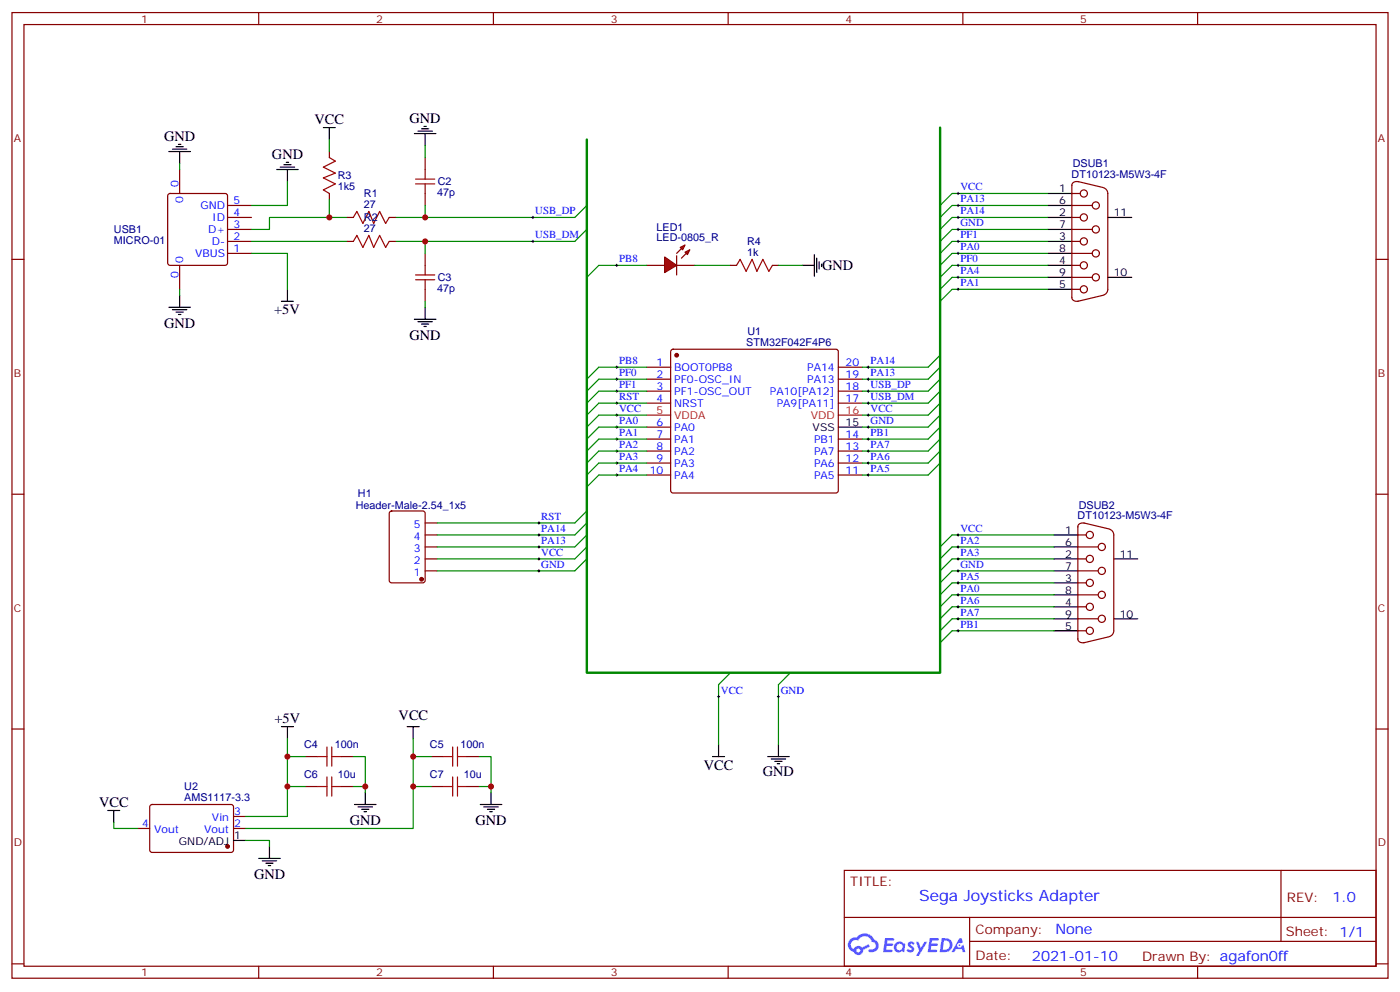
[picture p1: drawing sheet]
<svg xmlns="http://www.w3.org/2000/svg" width="412mm" height="292mm" viewBox="0 0 412 292" stroke-linecap="round" stroke-linejoin="round" font-family="sans-serif">
<g fill="none" stroke="#870000" stroke-width=".35">
<path d="M3.5 3.7h405.4v284.3h-405.4zM7.1 7.2h398.2v277.3h-398.2zM76.2 3.7v3.5M145.3 3.7v3.5M214.5 3.7v3.5M283.6 3.7v3.5M352.8 3.7v3.5M3.5 76.4h3.6M405.3 76.4h3.6M3.5 145.5h3.6M405.3 145.5h3.6M3.5 214.7h3.6"/>
<path d="M405.3 214.7h3.6M248.7 256.3h156.6v28.2h-156.6zM377.3 256.3v20.9M248.7 270.1h156.5M285.6 277.2h119.6M285.6 270.1v14.2M3.5 283.8h3.6M76.2 284.5v3.5M145.3 284.5v3.5M214.5 284.5v3.5M283.6 284.5v3.5M352.8 284.5v3.5"/>
<path d="M405.3 283.8h3.6"/>
</g>
<g fill="#5487ff">
<path d="M267.7 277.5a1.22 1.22 0 0 1 1.7 .2l-.4 .6a.47 .47 0 0 0-.3-.4 .47 .47 0 0 0-.5 .2l.1 .2a1.14 1.14 0 0 1 .8 1.8 1.14 1.14 0 0 1-1.9 0l-.2-.2 .5-.6 .7 .5a.29 .29 0 0 0 .3-.3 .29 .29 0 0 0-.2-.3 1.04 1.04 0 0 1-.6-1.7z"/>
<path d="M260.7 276.2h2.4l.3 .2-.2 .5-1.8 .1-.1 .8h1.5l.3 .4-.3 .4h-1.6l-.2 1.1h1.7l.2 .3-.2 .3-2.6 .1z"/>
<path d="M273.8 276.2h2.4l.3 .2-.1 .5-1.8 .1-.2 .8h1.6l.3 .4-.4 .4-1.6-.1-.1 1.1 1.7 .1 .2 .3-.2 .3-2.6 .1z"/>
<path d="M282.6 276.2h.7l.3 1.3-.6 .3a.69 .69 0 0 0-1 .3 .69 .69 0 0 0 .4 .9 .69 .69 0 0 0 .9-.6l.5-.2 .6 2.2h-.8l-.2-.9h-1.8l-.5 .9h-.8z"/>
<path d="M269.8 277.3h.8l.6 1.8 1.1-1.8h.9l-2.6 4.2h-.8l.9-1.5z"/>
<path d="M277.4 276.2l-.6 4.2h1.3a2.11 2.11 0 0 0 2.5-2.1 2.11 2.11 0 0 0-2.5-2.1zM278.1 277a1.39 1.39 0 0 1 1.7 1.4 1.39 1.39 0 0 1-1.8 1.2h-.3z"/>
<path d="M263.7 277.8a1.54 1.54 0 0 0-.1 2.2 1.54 1.54 0 0 0 2.2 .1l.6 .3 .3-2.3-.2-.3h-.4a1.49 1.49 0 0 0-2.4 0zM264 278.8a.94 .94 0 0 1 1.8 0 .94 .94 0 0 1-1.8 0z"/>
<path d="M250.4 276.6a2.18 2.18 0 0 0 1.1 3.7 1.44 1.44 0 0 0 1.6 .9 1.44 1.44 0 0 0 1.2-1.4l2-1.1-.5-.7-1.9 1a1.47 1.47 0 0 0-2.4 .4 1.39 1.39 0 0 1-.7-1.9 1.39 1.39 0 0 1 2-.5 2.12 2.12 0 0 1 2.2-1.3 2.12 2.12 0 0 1 1.9 1.7 1.14 1.14 0 0 1 1.1 1.4 1.14 1.14 0 0 1-1.7 .7 .43 .43 0 0 0-.5 .4 .43 .43 0 0 0 .4 .5 1.98 1.98 0 0 0 2.5-1.2 1.98 1.98 0 0 0-1.2-2.6 3.1 3.1 0 0 0-5.3-.6l-.9 .1zM252.3 279.9a.55 .55 0 0 1 1.1 0 .55 .55 0 0 1-1.1 0z"/>
<circle cx="282.6" cy="278.3" r=".26"/>
</g>
<g fill="none" stroke="#870000" stroke-width=".35">
<path d="M49.6 57.2l.5-.2h16.2l.5 .2 .2 .5v19.7l-.2 .5-.5 .2h-16.2l-.5-.2-.2-.5v-19.7zM52.9 49.9v7.1M97 44.6v1.8M97 57v1.7M125.2 46.4v3.5M125.2 57v3.5M315.7 57h2.5M315.7 54.5v33.2M317.5 53.4l7.4 1.8M317.7 53.5a1.31 1.31 0 0 0-2 1.1M325 55.3a1.77 1.77 0 0 1 1.3 1.7v28.2a1.77 1.77 0 0 1-1.3 1.7M52.9 78.1v7.1"/>
<path d="M67 74.6h7.1M67 71.1h7.1M67 67.6h7.1M67 64h7.1M67 60.5h7.1M125.2 74.6v3.5M315.7 74.6h6M315.7 71.1h2.5M315.7 67.6h6M315.7 64h2.5M315.7 60.5h6M315.7 78.1h2.5"/>
<path d="M125.2 85.2v3.5M315.7 85.2h2.5M315.7 81.7h6M315.7 87.5a1.41 1.41 0 0 0 2 1.1M324.9 87l-7.4 1.7M190.5 108.1h7.1M190.5 111.7h7.1M190.5 115.2h7.1M190.5 118.7h7.1M197.8 103l.5-.2h47.9l.5 .2 .2 .5v41l-.2 .5-.5 .2h-47.9l-.5-.3-.2-.4v-41zM246.9 108.1h7.1M246.9 111.7h7.1"/>
<path d="M246.9 115.2h7.1M246.9 118.7h7.1M190.5 125.8h7.1M190.5 129.3h7.1M190.5 132.8h7.1M190.5 136.3h7.1M190.5 139.9h7.1M246.9 129.3h7.1M246.9 132.8h7.1M246.9 136.3h7.1M246.9 139.9h7.1M317.5 157.5h2.5"/>
<path d="M317.5 155v33.2M319.3 154l7.4 1.8M319.4 154.1a1.31 1.31 0 0 0-1.9 1.1M326.8 155.8a1.77 1.77 0 0 1 1.3 1.7v28.2a1.77 1.77 0 0 1-1.3 1.7M317.5 164.6h2.5M317.5 171.6h2.5M317.5 161h6M317.5 178.7h2.5M317.5 168.1h6M317.5 175.2h6M317.5 185.7h2.5M317.5 182.2h6"/>
<path d="M317.5 188.1a1.41 1.41 0 0 0 1.9 1.1M326.7 187.5l-7.4 1.8M44.3 237.1l.5-.2h23.6l.4 .7-.1 13-.6 .4-23.6-.1-.4-.6v-12.7zM90 222.8h3.5M90 231.6h3.5M100.5 222.8h3.6M100.5 231.6h3.6M127 222.8h3.5M127 231.6h3.5M137.6 222.8h3.5M137.6 231.6h3.5M40.6 243.9h3.5"/>
<path d="M68.8 243.9h3.5M68.8 240.4h3.5"/>
<circle cx="319.3" cy="57" r="1.06"/>
<circle cx="319.3" cy="71.1" r="1.06"/>
<circle cx="319.3" cy="78.1" r="1.06"/>
<circle cx="319.3" cy="64" r="1.06"/>
<circle cx="322.8" cy="60.5" r="1.06"/>
<circle cx="322.8" cy="74.6" r="1.06"/>
<circle cx="322.8" cy="67.6" r="1.06"/>
<circle cx="319.3" cy="85.2" r="1.06"/>
<circle cx="322.8" cy="81.7" r="1.06"/>
<circle cx="321" cy="157.5" r="1.06"/>
<circle cx="321" cy="178.7" r="1.06"/>
<circle cx="321" cy="164.6" r="1.06"/>
<circle cx="321" cy="171.6" r="1.06"/>
<circle cx="324.6" cy="161" r="1.06"/>
<circle cx="324.6" cy="175.2" r="1.06"/>
<circle cx="324.6" cy="168.1" r="1.06"/>
<circle cx="321" cy="185.7" r="1.06"/>
<circle cx="324.6" cy="182.2" r="1.06"/>
</g>
<path d="M190.5 122.2h7.1M246.9 122.2h7.1" fill="none" stroke="#f00" stroke-width=".35"/>
<g fill="none" stroke="#000" stroke-width=".35">
<path d="M95.2 37.6h3.6M97 37.6v3.5M122.1 39.3h6.3M123.1 38.6h4.3M124.2 37.9h2.1M124.9 37.2h.7M125.2 39.3v3.6M81.5 49.9h6.3M82.5 49.2h4.3M83.6 48.5h2.1M84.3 47.8h.7M84.7 49.9v3.5"/>
<path d="M308.7 57h7M308.7 64h7M308.7 71.1h7M308.7 78.1h7M308.7 60.5h7M308.7 67.6h7M308.7 74.6h7M326.3 64h7.1M82.9 88.7h3.5M84.7 85.2v3.5M122.1 94h6.3M123.1 94.7h4.3"/>
<path d="M124.2 95.4h2.1M124.9 96.1h.7M125.2 90.5v3.5M308.7 85.2h7M308.7 81.7h7M326.3 81.7h7.1M246.9 125.8h7.1M310.4 157.5h7.1M310.4 164.6h7.1M310.4 171.6h7.1M310.4 178.7h7.1M310.4 161h7.1"/>
<path d="M310.4 168.1h7.1M310.4 175.2h7.1M328.1 164.6h7M310.4 185.7h7.1M310.4 182.2h7.1M328.1 182.2h7M82.9 214h3.5M84.7 214v3.5M119.9 214h3.6M121.7 214v3.5M211.7 219.3v3.5M229.3 219.3v3.5"/>
<path d="M31.7 238.7h3.6M33.5 238.7v3.5M104.4 236.9h6.4M105.5 237.6h4.2M106.5 238.3h2.2M107.2 239h.7M107.6 233.4v3.5M141.5 236.9h6.3M142.5 237.6h4.3M143.6 238.3h2.1M144.3 239h.7M144.6 233.4v3.5"/>
<path d="M209.9 222.8h3.5M226.1 222.8h6.4M227.2 223.5h4.2M228.2 224.2h2.2M229 224.9h.7M68.8 247.5h3.5M76.2 252.8h6.3M77.3 253.5h4.2M78.3 254.2h2.1M79 254.9h.7M79.4 249.2v3.6"/>
</g>
<g fill="#870000" stroke="#870000" stroke-width=".35">
<circle cx="199.3" cy="104.6" r=".53"/>
<circle cx="67" cy="249.2" r=".53"/>
</g>
<path d="M276.9 37.6v160.5h-104v-157" fill="none" stroke="#008700" stroke-width=".71"/>
<g fill="none" stroke="#008700" stroke-width=".35">
<path d="M84.7 53.4v7.1h-10.6M97 41.1v3.5M97 58.7v5.3M125.2 42.9v3.5M308.7 57h-28.2l-3.6 3.5M74.1 74.6h10.6v10.6M74.1 71.1h28.2M102.3 64h-22.9v3.6h-5.3M125.2 60.5v3.5M125.2 71.1v3.5M172.9 67.6l-3.6 3.5h-52.9M172.9 60.5l-3.6 3.5h-52.9"/>
<path d="M308.7 71.1h-28.2l-3.6 3.5M308.7 64h-28.2l-3.6 3.6M308.7 60.5h-28.2l-3.6 3.5M308.7 67.6h-28.2l-3.6 3.5M308.7 74.6h-28.2l-3.6 3.5M308.7 78.1h-28.2l-3.6 3.6M125.2 88.7v1.8M308.7 81.7h-28.2l-3.6 3.5M308.7 85.2h-28.2l-3.6 3.5M190.5 108.1h-14.1l-3.5 3.6M190.5 111.7h-14.1l-3.5 3.5M190.5 115.2h-14.1l-3.5 3.5"/>
<path d="M190.5 118.7h-14.1l-3.5 3.5M276.9 104.6l-3.5 3.5h-19.4M276.9 108.1l-3.5 3.6h-19.4M276.9 111.7l-3.5 3.5h-19.4M276.9 115.2l-3.5 3.5h-19.4M276.9 118.7l-3.5 3.5h-19.4M190.5 122.2h-14.1l-3.5 3.6M190.5 125.8h-14.1l-3.5 3.5M190.5 129.3h-14.1l-3.5 3.5M190.5 132.8h-14.1l-3.5 3.5M190.5 136.3h-14.1l-3.5 3.6M190.5 139.9h-14.1l-3.5 3.5"/>
<path d="M276.9 122.2l-3.5 3.6h-19.4M276.9 125.8l-3.5 3.5h-19.4M276.9 129.3l-3.5 3.5h-19.4M276.9 132.8l-3.5 3.5h-19.4M276.9 136.3l-3.5 3.6h-19.4M310.4 157.5h-29.9l-3.6 3.5M310.4 161h-29.9l-3.6 3.6M310.4 164.6h-29.9l-3.6 3.5M310.4 168.1h-29.9l-3.6 3.5M310.4 171.6h-29.9l-3.6 3.6M310.4 175.2h-29.9l-3.6 3.5M310.4 178.7h-29.9l-3.6 3.5"/>
<path d="M215.2 198.1l-3.5 3.5v17.7M232.8 198.1l-3.5 3.5v17.7M310.4 182.2h-29.9l-3.6 3.5M310.4 185.7h-29.9l-3.6 3.6M84.7 217.5v22.9h-12.4M121.7 217.5v26.4h-49.4M84.7 222.8h5.3M84.7 231.6h5.3M104.1 222.8h3.5v10.6M104.1 231.6h3.5M121.7 222.8h5.3M121.7 231.6h5.3"/>
<path d="M141.1 222.8h3.5v10.6M141.1 231.6h3.5M33.5 242.2v1.7h7.1M72.3 247.5h7.1v1.7"/>
</g>
<g fill="none" stroke="#000" stroke-width=".29">
<path d="M281.9 57h.7M282.2 56.6v.7M156.6 64h.7M156.6 71.1h.7M157 63.7v.7M157 70.7v.7M281.9 67.6h.7M281.9 74.6h.7M282.2 67.2v.7M282.2 74.3v.7M181.3 108.1h.7M181.3 111.7h.7"/>
<path d="M181.3 115.2h.7M181.3 118.7h.7M181.7 107.8v.7M181.7 111.3v.7M181.7 114.8v.7M181.7 118.4v.7M255.4 108.1h.7M255.4 111.7h.7M255.4 115.2h.7M255.4 118.7h.7M255.8 107.8v.7M255.8 111.3v.7"/>
<path d="M255.8 114.8v.7M255.8 118.4v.7M181.3 125.8h.7M181.3 129.3h.7M181.3 132.8h.7M181.3 136.3h.7M181.3 139.9h.7M181.3 122.2h.7M181.7 121.9v.7M181.7 125.4v.7M181.7 128.9v.7M181.7 132.5v.7"/>
<path d="M181.7 136v.7M181.7 139.5v.7M255.4 125.8h.7M255.4 129.3h.7M255.4 132.8h.7M255.4 136.3h.7M255.4 139.9h.7M255.4 122.2h.7M255.8 121.9v.7M255.8 125.4v.7M255.8 128.9v.7M255.8 132.5v.7"/>
<path d="M255.8 136v.7M255.8 139.5v.7M281.9 157.5h.7M282.2 157.2v.7M281.9 168.1h.7M281.9 175.2h.7M282.2 167.7v.8M282.2 174.8v.7M211.3 205.1h.7M211.7 204.8v.7M229 205.1h.7M229.3 204.8v.7"/>
</g>
<g fill="none" stroke="#a10000" stroke-width=".35">
<path d="M97 46.4l1.8 1-3.6 1.8 3.6 1.8-3.6 1.4 3.6 1.8-3.6 1.7 1.8 1.1M122.4 54.2h5.7M122.4 52.7h5.7M125.2 49.9v2.8M125.2 54.2v2.8M125.2 78.1v2.9M122.4 82.4h5.7M122.4 81h5.7M125.2 82.4v2.8M96.3 220v5.6M97.7 220v5.6M133.3 220v5.6"/>
<path d="M134.8 220v5.6M93.5 222.8h2.8M93.5 231.6h2.8M96.3 228.8v5.6M97.7 222.8h2.8M97.7 228.8v5.6M97.7 231.6h2.8M130.5 222.8h2.8M130.5 231.6h2.8M133.3 228.8v5.6M134.8 222.8h2.8M134.8 228.8v5.6"/>
<path d="M134.8 231.6h2.8"/>
</g>
<g fill="#f00" stroke="#870000" stroke-width=".35">
<path d="M195.8 75.7l3.5 2.4-3.5 2.2z"/>
<path d="M199.3 75.3v5.7z"/>
</g>
<g fill="#870000" stroke="#870000" stroke-width=".35">
<path d="M199.3 74.6l1.4-1.4z"/>
<path d="M200.7 76l1.4-1.4z"/>
</g>
<g fill="#f00" stroke="#870000" stroke-width=".35">
<path d="M200.4 72.8l1.4-.7-.7 1.5z"/>
<path d="M201.8 74.3l1.4-.7-.7 1.4z"/>
</g>
<g fill="none" stroke="#870000" stroke-width=".35">
<path d="M102.3 64h1.8M102.3 71.1h1.8M114.7 64h1.7M114.7 71.1h1.7M190.5 78.1h5.3M199.3 78.1h5.3M215.2 78.1h1.8M227.5 78.1h1.8M114.9 150.7l.5-.2h9.1l.7 .4v20l-.4 .7h-9.4l-.7-.4v-20zM125.2 157.5h3.6M125.2 154h3.6M125.2 168.1h3.6"/>
<path d="M125.2 164.6h3.6M125.2 161h3.6"/>
</g>
<path d="M52.9 48.2v1.7M190.5 78.1h-14.1l-3.5 3.6M204.6 78.1h10.6M229.3 78.1h7.1M52.9 85.2v1.8M172.9 150.5l-3.6 3.5h-40.5M172.9 154l-3.6 3.5h-40.5M172.9 157.5l-3.6 3.5h-40.5M172.9 161l-3.6 3.6h-40.5M172.9 164.6l-3.6 3.5h-40.5" fill="none" stroke="#008700" stroke-width=".35"/>
<path d="M104.1 64l1-1.7 1.8 3.5 1.8-3.5 1.4 3.5 1.7-3.5 1.8 3.5 1.1-1.8M104.1 71.1l1-1.8 1.8 3.5 1.8-3.5 1.4 3.5 1.7-3.5 1.8 3.5 1.1-1.7M217 78.1l1-1.7 1.8 3.5 1.7-3.5 1.5 3.5 1.7-3.5 1.8 3.5 1-1.8" fill="none" stroke="#a10000" stroke-width=".35"/>
<g fill="none" stroke="#000" stroke-width=".35">
<path d="M49.7 44.6h6.4M50.8 43.9h4.2M51.9 43.2h2.1M52.6 42.5h.7M52.9 44.6v3.6M236.4 78.1h3.5M239.9 75v6.3M240.6 76v4.3M241.3 77.1v2.1M242 77.8v.7M49.7 90.5h6.4M50.8 91.2h4.2"/>
<path d="M51.9 91.9h2.1M52.6 92.6h.7M52.9 87v3.5"/>
</g>
<circle cx="124.2" cy="170.6" r=".53" fill="#870000" stroke="#870000" stroke-width=".35"/>
<g fill="none" stroke="#000" stroke-width=".29">
<path d="M181.3 78.1h.7M181.7 77.8v.7M281.9 60.5h.7M281.9 64h.7M281.9 71.1h.7M281.9 78.1h.7M282.2 60.1v.8M282.2 63.7v.7M282.2 70.7v.7M282.2 77.8v.7M281.9 85.2h.7M281.9 81.7h.7"/>
<path d="M282.2 81.3v.7M282.2 84.8v.7M158.4 154h.7M158.4 157.5h.7M158.7 153.6v.7M158.7 157.2v.7M158.4 164.6h.7M158.4 168.1h.7M158.4 161h.7M158.7 160.7v.7M158.7 164.2v.7M158.7 167.7v.8"/>
<path d="M281.9 164.6h.7M281.9 161h.7M281.9 178.7h.7M281.9 171.6h.7M282.2 160.7v.7M282.2 164.2v.7M282.2 171.3v.7M282.2 178.3v.7M281.9 185.7h.7M281.9 182.2h.7M282.2 181.9v.7M282.2 185.4v.7"/>
</g>
<g fill="#c00">
<circle cx="97" cy="64" r=".88"/>
<circle cx="125.2" cy="64" r=".88"/>
<circle cx="125.2" cy="71.1" r=".88"/>
<circle cx="84.7" cy="222.8" r=".88"/>
<circle cx="121.7" cy="222.8" r=".88"/>
<circle cx="84.7" cy="231.6" r=".88"/>
<circle cx="107.6" cy="231.6" r=".88"/>
<circle cx="121.7" cy="231.6" r=".88"/>
<circle cx="144.6" cy="231.6" r=".88"/>
</g>
<text font-size="4.6" fill="#00f" x="270.8" y="265.3">Sega Joysticks Adapter</text>
<g font-size="4.2">
<text x="48.3" y="41.4">GND</text>
<text x="92.7" y="36.5">VCC</text>
<text x="120.6" y="36.1">GND</text>
<text x="80.1" y="46.7">GND</text>
<text x="242.2" y="79.6">GND</text>
<text x="80.7" y="92.6">+5V</text>
<text x="48.3" y="96.6">GND</text>
<text x="120.6" y="100.1">GND</text>
<text x="80.8" y="212.9">+5V</text>
<text x="117.4" y="211.9">VCC</text>
<text x="207.3" y="226.7">VCC</text>
<text x="224.7" y="228.4">GND</text>
<text x="29.2" y="237.6">VCC</text>
<text x="103" y="242.9">GND</text>
<text x="140.1" y="242.9">GND</text>
<text x="74.8" y="258.8">GND</text>
</g>
<g font-size="4.2" fill="#00f">
<text x="392.5" y="265.6">1.0</text>
<text x="310.9" y="275.1">None</text>
<text x="304" y="282.9">2021-01-10</text>
</g>
<g font-size="3.9" fill="#800">
<text x="250.5" y="260.9">TITLE:</text>
<text x="379.1" y="265.6">REV:</text>
<text x="287.4" y="275.1">Company:</text>
<text x="378.7" y="275.7">Sheet: 1/1</text>
<text x="287.4" y="282.8">Date:</text>
<text x="336.4" y="282.8">Drawn By: agafon0ff</text>
</g>
<g font-size="3.2" fill="#800">
<text x="41.6" y="6.7">1</text>
<text x="110.8" y="6.7">2</text>
<text x="179.9" y="6.7">3</text>
<text x="249.1" y="6.7">4</text>
<text x="318.2" y="6.7">5</text>
<text x="4.1" y="41.8">A</text>
<text x="405.9" y="41.8">A</text>
<text x="4.1" y="110.9">B</text>
<text x="405.9" y="110.9">B</text>
<text x="4.1" y="180.1">C</text>
<text x="405.9" y="180.1">C</text>
<text x="4.1" y="249.2">D</text>
<text x="405.9" y="249.2">D</text>
<text x="41.6" y="287.5">1</text>
<text x="110.8" y="287.5">2</text>
<text x="179.9" y="287.5">3</text>
<text x="249.1" y="287.5">4</text>
<text x="318.2" y="287.5">5</text>
</g>
<g font-size="3.2" fill="#000080">
<text x="99.5" y="52.8">R3</text>
<text x="315.7" y="52.4">DT10123-M5W3-4F</text>
<text x="316" y="49.2">DSUB1</text>
<text x="99.5" y="56">1k5</text>
<text x="107.2" y="58.1">R1</text>
<text x="128.8" y="57.8">47p</text>
<text x="128.9" y="54.6">C2</text>
<text x="107.2" y="61.2">27</text>
<text x="107.2" y="65.1">R2</text>
<text x="33.6" y="71.9">MICRO-01</text>
<text x="33.6" y="68.7">USB1</text>
<text x="107.2" y="68.3">27</text>
<text x="193.4" y="71.1">LED-0805_R</text>
<text x="193.4" y="67.9">LED1</text>
<text x="220.1" y="75.3">1k</text>
<text x="220.1" y="72.2">R4</text>
<text x="128.9" y="82.8">C3</text>
<text x="128.8" y="86">47p</text>
<text x="219.8" y="101.8">STM32F042F4P6</text>
<text x="220.2" y="98.6">U1</text>
<text x="104.8" y="149.8">Header-Male-2.54_1x5</text>
<text x="105.4" y="146.3">H1</text>
<text x="317.8" y="149.8">DSUB2</text>
<text x="317.4" y="152.9">DT10123-M5W3-4F</text>
<text x="89.6" y="220.4">C4</text>
<text x="98.6" y="220.4">100n</text>
<text x="126.6" y="220.4">C5</text>
<text x="135.7" y="220.4">100n</text>
<text x="54.3" y="232.7">U2</text>
<text x="89.6" y="229.2">C6</text>
<text x="99.6" y="229.2">10u</text>
<text x="126.7" y="229.2">C7</text>
<text x="136.6" y="229.2">10u</text>
<text x="54.3" y="235.8">AMS1117-3.3</text>
</g>
<g font-size="3.2" fill="#00f">
<text x="52.6" y="55.2" transform="rotate(-90 52.6 55.2)">0</text>
<text x="54" y="59.7" transform="rotate(-90 54 59.7)">0</text>
<text x="282.9" y="56.1">VCC</text>
<text x="282.9" y="59.6">PA13</text>
<text x="59" y="61.6">GND</text>
<text x="62.5" y="65.1">ID</text>
<text x="68.8" y="63.7">4</text>
<text x="68.8" y="60.1">5</text>
<text x="157.7" y="63.1">USB_DP</text>
<text x="282.9" y="63.1">PA14</text>
<text x="61.3" y="68.6">D+</text>
<text x="68.8" y="70.7">2</text>
<text x="68.8" y="67.2">3</text>
<text x="157.7" y="70.2">USB_DM</text>
<text x="282.9" y="66.7">GND</text>
<text x="282.9" y="70.2">PF1</text>
<text x="54" y="77.4" transform="rotate(-90 54 77.4)">0</text>
<text x="57.5" y="75.7">VBUS</text>
<text x="62.4" y="72.1">D-</text>
<text x="68.8" y="74.3">1</text>
<text x="182.4" y="77.3">PB8</text>
<text x="282.9" y="73.7">PA0</text>
<text x="282.9" y="77.3">PF0</text>
<text x="52.6" y="81.9" transform="rotate(-90 52.6 81.9)">0</text>
<text x="282.9" y="80.8">PA4</text>
<text x="282.9" y="84.3">PA1</text>
<text x="182.4" y="107.2">PB8</text>
<text x="193.4" y="107.8">1</text>
<text x="249.1" y="107.8">20</text>
<text x="256.5" y="107.2">PA14</text>
<text x="182.4" y="110.8">PF0</text>
<text x="193.4" y="111.3">2</text>
<text x="198.6" y="109.2">BOOT0PB8</text>
<text x="198.6" y="112.7">PF0-OSC_IN</text>
<text x="237.8" y="112.7">PA13</text>
<text x="237.8" y="109.2">PA14</text>
<text x="249.1" y="111.3">19</text>
<text x="256.5" y="110.8">PA13</text>
<text x="182.4" y="114.3">PF1</text>
<text x="182.4" y="117.8">RST</text>
<text x="193.4" y="114.8">3</text>
<text x="193.4" y="118.4">4</text>
<text x="198.6" y="116.2">PF1-OSC_OUT</text>
<text x="198.6" y="119.8">NRST</text>
<text x="226.8" y="116.2">PA10[PA12]</text>
<text x="228.8" y="119.8">PA9[PA11]</text>
<text x="249.1" y="118.4">17</text>
<text x="249.1" y="114.8">18</text>
<text x="256.5" y="114.3">USB_DP</text>
<text x="256.5" y="117.8">USB_DM</text>
<text x="182.4" y="124.9">PA0</text>
<text x="182.4" y="121.4">VCC</text>
<text x="193.4" y="125.4">6</text>
<text x="256.5" y="121.4">VCC</text>
<text x="256.5" y="124.9">GND</text>
<text x="182.4" y="128.4">PA1</text>
<text x="182.4" y="131.9">PA2</text>
<text x="193.4" y="128.9">7</text>
<text x="198.6" y="126.8">PA0</text>
<text x="198.6" y="130.4">PA1</text>
<text x="239.8" y="130.4">PB1</text>
<text x="249.1" y="128.9">14</text>
<text x="256.5" y="131.9">PA7</text>
<text x="256.5" y="128.4">PB1</text>
<text x="182.4" y="135.5">PA3</text>
<text x="193.4" y="132.5">8</text>
<text x="193.4" y="136">9</text>
<text x="198.6" y="133.9">PA2</text>
<text x="198.6" y="137.4">PA3</text>
<text x="239.8" y="137.4">PA6</text>
<text x="239.8" y="133.9">PA7</text>
<text x="249.1" y="136">12</text>
<text x="249.1" y="132.5">13</text>
<text x="256.5" y="135.5">PA6</text>
<text x="182.4" y="139">PA4</text>
<text x="191.4" y="139.5">10</text>
<text x="198.6" y="140.9">PA4</text>
<text x="239.8" y="140.9">PA5</text>
<text x="249.1" y="139.5">11</text>
<text x="256.5" y="139">PA5</text>
<text x="121.9" y="155.4">5</text>
<text x="159.5" y="153.1">RST</text>
<text x="121.9" y="158.9">4</text>
<text x="159.5" y="156.6">PA14</text>
<text x="159.5" y="160.2">PA13</text>
<text x="282.9" y="156.6">VCC</text>
<text x="282.9" y="160.2">PA2</text>
<text x="121.9" y="166">2</text>
<text x="121.9" y="162.5">3</text>
<text x="159.5" y="163.7">VCC</text>
<text x="159.5" y="167.2">GND</text>
<text x="282.9" y="167.2">GND</text>
<text x="282.9" y="163.7">PA3</text>
<text x="121.9" y="169.5">1</text>
<text x="282.9" y="170.7">PA5</text>
<text x="282.9" y="174.3">PA0</text>
<text x="282.9" y="177.8">PA6</text>
<text x="282.9" y="184.9">PB1</text>
<text x="282.9" y="181.3">PA7</text>
<text x="212.4" y="204.3">VCC</text>
<text x="230" y="204.3">GND</text>
<text x="41.9" y="243.6">4</text>
<text x="45.4" y="245.4">Vout</text>
<text x="60.1" y="245.4">Vout</text>
<text x="62.4" y="241.8">Vin</text>
<text x="69" y="243.6">2</text>
<text x="69" y="240.1">3</text>
</g>
<g font-size="3.2">
<text x="312" y="56.6">1</text>
<text x="312" y="63.7">2</text>
<text x="312" y="60.1">6</text>
<text x="328.1" y="63.7">11</text>
<text x="312" y="70.7">3</text>
<text x="312" y="67.2">7</text>
<text x="312" y="77.8">4</text>
<text x="312" y="74.3">8</text>
<text x="312" y="81.3">9</text>
<text x="328.1" y="81.3">10</text>
<text x="312" y="84.8">5</text>
<text x="249.1" y="125.4">15</text>
<text x="239.4" y="126.8">VSS</text>
<text x="313.7" y="157.2">1</text>
<text x="313.7" y="160.7">6</text>
<text x="313.7" y="164.2">2</text>
<text x="313.7" y="167.7">7</text>
<text x="329.8" y="164.2">11</text>
<text x="313.7" y="171.3">3</text>
<text x="313.7" y="178.3">4</text>
<text x="313.7" y="174.8">8</text>
<text x="313.7" y="185.4">5</text>
<text x="313.7" y="181.9">9</text>
<text x="329.8" y="181.9">10</text>
<text x="52.7" y="248.9">GND/ADJ</text>
<text x="69" y="247.1">1</text>
</g>
<g font-size="3.2" fill="#f00">
<text x="193.4" y="121.9">5</text>
<text x="198.6" y="123.3">VDDA</text>
<text x="238.8" y="123.3">VDD</text>
<text x="249.1" y="121.9">16</text>
</g>
</svg>
